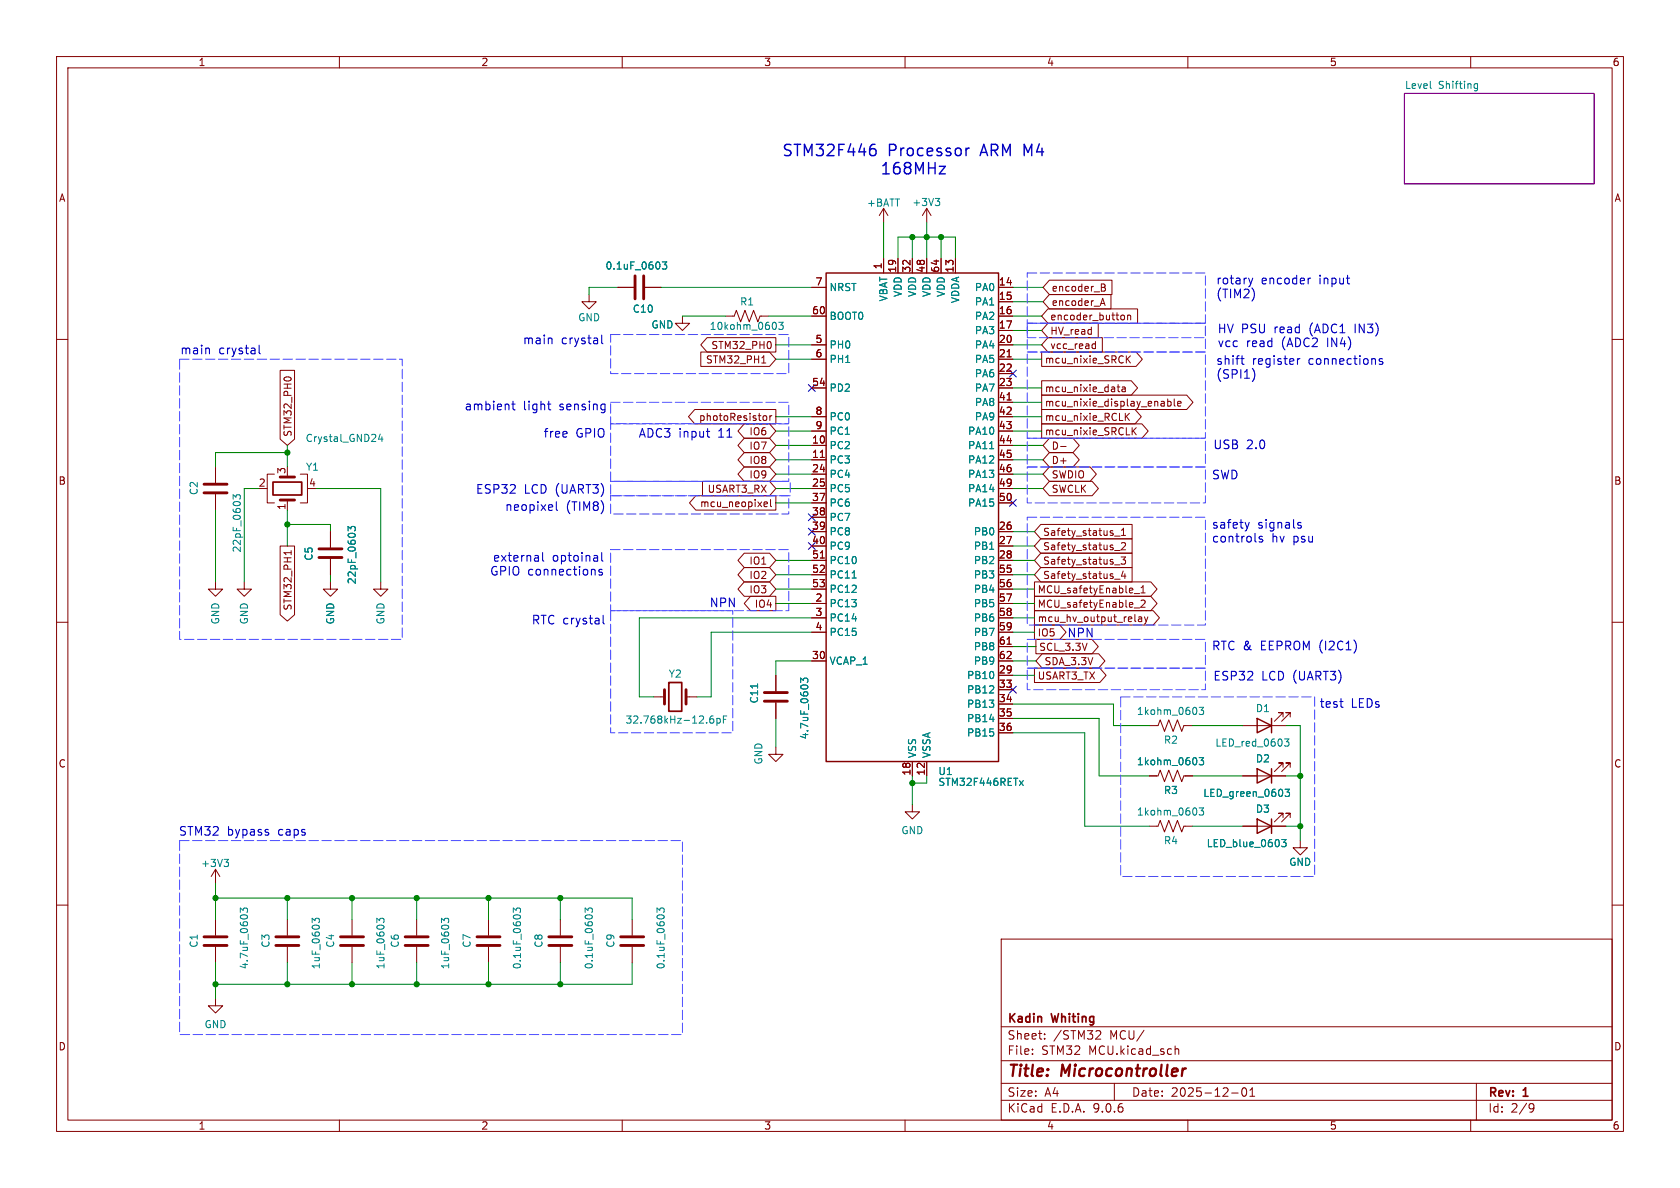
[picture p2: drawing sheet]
<svg xmlns="http://www.w3.org/2000/svg" width="297mm" height="210mm" viewBox="0 0 297 210" stroke-linecap="round" stroke-linejoin="round" font-family="sans-serif">
<g fill="none" stroke="#840000" stroke-width=".18">
<path d="M10 10h277v190h-277zM12 12h273v186h-273zM60 10v2M110 10v2M160 10v2M210 10v2M260 10v2M156.2 36.8l-.8 1.3M156.2 36.8l.8 1.3M156.2 36.8v2.6M163.8 36.8l-.7 1.3M163.8 36.8l.8 1.3"/>
<path d="M163.8 36.8v2.6M104.1 52.1v1.2h1.3l-1.3 1.3-1.2-1.3h1.2M109.2 50.8h2.8M114 50.8h2.8M120.6 55.9v1.3h1.3l-1.3 1.2-1.2-1.2h1.2M125 59.7h12.2v2.5h-12.2l-1.1-1.2zM128.3 55.9h1.5l.4-1 .7 2 .8-2 .8 2 .7-2 .8 2 .4-1h1.5M143.5 50.8h2.5M143.5 55.9h2.5M156.2 45.7v2.6M158.7 45.7v2.6M161.3 45.7v2.6"/>
<path d="M163.8 45.7v2.6M166.4 45.7v2.6M168.9 45.7v2.6M176.5 50.8h2.6M176.5 55.9h2.6M176.5 53.3h2.6M176.5 58.4h2.6M185.3 59.7h9.6v2.5h-9.6l-1.2-1.2zM185.3 57.1h8.9v2.6h-8.9l-1.2-1.3zM185.3 54.6h15.8v2.6h-15.8l-1.2-1.3zM185.5 52.1h10.9v2.5h-10.9l-1.1-1.3zM185.5 49.5h11.1v2.6h-11.1l-1.1-1.3z"/>
<path d="M194.6 53.6h.6M194.7 50.2l.6 .1 .1 .3-.3 .2M194.7 50.8h.4M194.9 52.7l.5 1.3M195.1 50.8l.3 .2v.3l-.7 .2M198.3 55.8l.3-.1 .2 .2-.1 .5-.1 .2-.3-.1M199.3 55.8l.2-.1 .3 .1 .1 .8M199.3 55.7v.9M10 60h2M49.5 65.5h2.6v12.1l-1.3 1.1-1.3-1.1zM50.4 66.7h.8M122.8 72.4h14.4v2.5h-14.4l-1.1-1.2z"/>
<path d="M123.9 62.2h12.1l1.2 1.3-1.2 1.3h-12.1zM131.6 74.9h4.4l1.2 1.3-1.2 1.3h-4.4l-1.1-1.3zM131.6 77.5h4.4l1.2 1.2-1.2 1.3h-4.4l-1.1-1.3zM134.7 64.2h.7M135 73.6l.3-.1 .3 .2-.2 .6h-.3l-.1-.1M136.1 73.5v.8M136.3 60.6v.8M136.5 73.5l-.4 .2M143.5 61h2.5M143.5 63.5h2.5M143.5 68.6h2.5M143.5 73.7h2.5"/>
<path d="M143.5 76.2h2.5M143.5 78.7h2.5M176.5 61h2.6M176.5 63.5h2.6M176.5 68.6h2.6M176.5 73.7h2.6M176.5 76.2h2.6M176.5 78.7h2.6M176.5 66h2.6M176.5 71.1h2.6M178 63.1h.8M178 70.7h.8"/>
<path d="M184.1 62.2h16.7l1.2 1.3-1.2 1.3h-16.7zM184.1 67.3h15.9l1.1 1.3-1.1 1.3h-15.9zM184.1 69.8h25.7l1.1 1.3-1.1 1.3h-25.7zM184.1 74.9h17.8l1.1 1.3-1.1 1.3h-17.8zM184.1 72.4h16.6l1.1 1.3-1.1 1.2h-16.6zM185.5 77.5h4.2l1.1 1.2-1.1 1.3h-4.2l-1.1-1.3zM187.5 78.9h1M193.2 61.6h.5M193.2 60.8h.5M193.7 60.4v1.2M197.5 68.4h.5M197.7 68v1.1l.3 .2"/>
<path d="M198.4 68.5h.5v.8M198.9 68.7l-.4 .1-.2 .1 .2 .4 .4-.1M198.9 73.1v1.2M199.1 62.9v1.3M199.1 73.6l.6 .7M199.3 63.4l.5 .8M199.7 73.1l-.8 .7M199.8 62.9l-.7 .7M200.1 75.6v1.3M200.3 76.1l.6 .8M200.9 75.6l-.8 .7M206.4 70.5v1.3"/>
<path d="M206.4 71l.4-.1 .2 .3-.1 .5h-.5M207.6 70.5v1.1l.2 .2M208.2 71.4l.6-.2-.1-.2-.3-.1-.2 .2 .1 .6h.4M285 60h2M38.1 82.6v2.7M38.1 87.4v2.8M47 86.4h.2M48.5 83.8h-1.3v5.1h1.3M49.5 96.5h2.6v12.2l-1.3 1.1-1.3-1.1zM50.8 88.4v1.8M51.5 97.3v.8M53.1 83.8h1.3v5.1h-1.3"/>
<path d="M58.4 94v2.8M58.4 98.8v2.8M123 87.6h14.2v2.6h-14.2l-1.1-1.3zM124.2 85.1h11.8l1.2 1.3-1.2 1.2h-11.8zM131.6 82.5h4.4l1.2 1.3-1.2 1.3h-4.4l-1.1-1.3zM131.6 97.8h4.4l1.2 1.3-1.2 1.2h-4.4l-1.1-1.2zM131.6 80h4.4l1.2 1.3-1.2 1.3h-4.4l-1.1-1.3zM135.1 89.4l.2 .2 .3-.1M135.1 88.9l.2-.2h.2l.2 .2v.1l-.6 .1M136.2 88.3v1.1l.2 .2M143.5 81.3h2.5M143.5 83.8h2.5"/>
<path d="M143.5 86.4h2.5M143.5 88.9h2.5M143.5 91.4h2.5M143.5 94h2.5M143.5 96.5h2.5M143.5 99.1h2.5M145 80.9h.7M145 98.6h.7M176.5 81.3h2.6M176.5 83.8h2.6M176.5 86.4h2.6M176.5 88.9h2.6"/>
<path d="M176.5 94h2.6M176.5 96.5h2.6M176.5 99.1h2.6M184 92.7h16.1v2.6h-16.1l-1.1-1.3zM184 97.8h16.1v2.5h-16.1l-1.1-1.2zM184 95.2h16.1v2.6h-16.1l-1.1-1.3zM185.5 85.1h7.6l1.1 1.3-1.1 1.2h-7.6l-1.1-1.2zM185.5 82.5h7.2l1.1 1.3-1.1 1.3h-7.2l-1.1-1.3zM185.5 80h4.2l1.1 1.3-1.1 1.3h-4.2l-1.1-1.3zM197 94.8h1M197 99.9h1M197 97.3h1"/>
<path d="M198.2 98.5h.8l-.4 .4 .3 .2v.5l-.2 .1-.5-.1M198.3 94.7h.7M198.3 93.7l.3-.3v1.3M198.3 96l.4-.1 .3 .4-.8 .9h.8M10 110h2M38.1 102.9v1.2h1.3l-1.3 1.3-1.3-1.3h1.3M43.2 102.9v1.2h1.2l-1.2 1.3-1.3-1.3h1.3M58.4 102.9v1.2h1.3l-1.3 1.3-1.3-1.3h1.3M67.3 102.9v1.2h1.3l-1.3 1.3-1.3-1.3h1.3M131.6 102.9h4.4l1.2 1.2-1.2 1.3h-4.4l-1.1-1.3zM131.6 100.3h4.4l1.2 1.3-1.2 1.3h-4.4l-1.1-1.3zM132.7 105.4h4.5v2.6h-4.5l-1.1-1.3z"/>
<path d="M137.2 119.4v2.8M143.5 101.6h2.5M143.5 104.1h2.5M143.5 106.7h2.5M143.5 109.2h2.5M143.5 111.8h2.5M143.5 116.8h2.5M176.5 101.6h2.6M176.5 104.1h2.6M176.5 106.7h2.6M176.5 109.2h2.6M176.5 111.8h2.6"/>
<path d="M176.5 116.8h2.6M176.5 114.3h2.6M176.5 119.4h2.6M178 113.9h.8M182.9 107.9h21l1.1 1.3-1.1 1.3h-21zM182.9 102.9h20.5l1.2 1.2-1.2 1.3h-20.5zM182.9 105.4h20.5l1.2 1.3-1.2 1.3h-20.5zM182.9 118.1h11.5l1.1 1.3-1.1 1.3h-11.5zM182.9 110.5h4.5l1.1 1.3-1.1 1.2h-4.5zM183.1 113h10l1.1 1.3-1.1 1.3h-10zM184 100.3h16.1v2.6h-16.1l-1.1-1.3zM184.2 115.6h10l1.1 1.2-1.1 1.3h-10l-1.1-1.3z"/>
<path d="M197 102.4h1M198.6 100.9l-.3 .9h.7M198.9 101.4v.9M200.5 104.9h1M200.5 107.5h1M201.3 109.1h.5v.8M201.7 104.8h.7M201.7 103.9l.4-.4v1.3M201.7 106.2l.5-.1 .2 .3-.7 1h.7M201.8 109.3l-.4 .1-.2 .2 .2 .3 .4-.1M202.3 109l.3 .9M202.6 109.9l-.3 .4"/>
<path d="M202.9 109l-.3 .9M285 110h2M115.6 123.2h1.9M121.3 123.2h1.9M137.2 132.1v1.3h1.2l-1.2 1.2-1.3-1.2h1.3M137.2 124.2v2.8M161.3 134.6v2.6M163.8 134.6v2.6M176.5 121.9h2.6M176.5 124.5h2.6M176.5 127h2.6M176.5 129.5h2.6"/>
<path d="M203.2 137.2h1.5l.4-1.1 .8 2.1 .7-2.1 .8 2.1 .8-2.1 .7 2.1 .4-1h1.5M203.2 128.3h1.5l.4-1 .8 2 .7-2 .8 2 .8-2 .7 2 .4-1h1.5M219.7 128.3h7.6M219.7 137.2h7.6M226.8 126.7v-.7h-.7h.7l-1.5 1.5M226.8 135.6v-.7h-.7h.7l-1.5 1.5M228.1 126.7v-.7h-.8h.8l-1.5 1.5M228.1 135.6v-.7h-.8h.8l-1.5 1.5M38.1 153.7l-.8 1.2M38.1 153.7l.8 1.2M38.1 153.7v2.5M161.3 142.2v1.3h1.3l-1.3 1.3-1.3-1.3h1.3"/>
<path d="M203.2 146.1h1.5l.4-1.1 .8 2.1 .7-2.1 .8 2.1 .8-2.1 .7 2.1 .4-1h1.5M219.7 146.1h7.6M226.8 144.5v-.7h-.7h.7l-1.5 1.5M228.1 144.5v-.7h-.8h.8l-1.5 1.5M229.9 148.6v1.3h-1.3l1.3 1.2 1.2-1.2h-1.2M10 160h2M38.1 176.5v1.3h1.3l-1.3 1.3-1.3-1.3h1.3M38.1 162.6v2.8M38.1 167.4v2.8M50.8 162.6v2.8M50.8 167.4v2.8M62.2 162.6v2.8"/>
<path d="M62.2 167.4v2.8M73.7 162.6v2.8M73.7 167.4v2.8M86.4 162.6v2.8M86.4 167.4v2.8M99.1 162.6v2.8M99.1 167.4v2.8M111.8 162.6v2.8M111.8 167.4v2.8M177 166h108v32h-108zM285 160h2M60 198v2"/>
<path d="M110 198v2M160 198v2M177 194.5h108M177 191.5h108M177 187.5h108M177 181.5h108M182.5 186.3v.1M182.5 185.5v.1M184.7 183.6v.1M184.7 182.8v.1M194 182.2l.5 .1 .1 .3-.9 1.1h.9M197 191.5v3"/>
<path d="M207.7 185.5l.3-.1 .3 .1 .1 .9M210 198v2M217.7 193.2h1.2M219.7 192.4l.2-.1a.81 .81 0 0 1 .6 .6 .81 .81 0 0 1-.3 .8l-.2 .1a.81 .81 0 0 1-.3-1.4zM221 193.8h.8M221 192.7l.4-.4v1.5M260 198v2M261 191.5v6.5M270.6 195.1l.5 .1a.99 .99 0 0 1-.4 1.4h-.2M271.2 195.7l-.3 .3h-.3"/>
</g>
<path d="M209.7 188.9l-.5 .2" fill="none" stroke="#840000" stroke-width=".4"/>
<path d="M248.3 16.5h33.5v16h-33.5z" fill="none" stroke="#840084" stroke-width=".18"/>
<g fill="none" stroke="#008484" stroke-width=".18">
<path d="M252.9 15.6h.1M260.7 15.5l.1 .1h.4M261.2 14.8v1l-.2 .3-.3-.1M261.2 14.8h-.4l-.1 .1M165.3 35.1h.8l-.4 .5M165.9 35.6l.2 .2v.3l-.2 .2M117.1 46.3h.8l-.5 .5 .4 .1v.5l-.2 .2-.5-.2M137.1 57l.2 .5-.2 .7M137.7 57h.8l-.5 .5 .4 .1v.5l-.2 .1-.5-.1M67.2 76.7l-.3 .9h.8M67.5 77.2v.8M175 79.3h.7"/>
<path d="M41.2 88.2v-.7l.5 .4 .1-.4h.6l.1 .2-.1 .5M61.5 93.8v-.7l.5 .4 .1-.4h.6l.1 .2-.1 .5M150.6 102.2h.8M125.6 127.1l.4-.1 .2 .3-.1 .5h-.5M126.1 126.6h-.4l-.2 .3M126.7 127h.4l.2 .2-.1 .6h-.5M126.7 127v1.3M127.9 127.2h.4M128.5 126.6h-.6v1.2M133.9 120.9v.7M141.5 120.7v-.8l.5 .4 .2-.4h.5l.1 .2-.1 .6M180.2 138l.7 .8"/>
<path d="M180.9 138l-.7 .8M212 133.9h.8l-.4 .5 .3 .1v.6l-.2 .1-.5-.1M212 125h.8l-.4 .5 .3 .1v.6l-.2 .1-.5-.1M227.1 130.6h.8l-.5 .5 .4 .1v.6l-.2 .1-.5-.1M227.2 139.5h.8l-.5 .5 .4 .1v.6l-.2 .1-.5-.1M39.6 151.9h.8l-.4 .5M40.2 152.4l.2 .2v.3l-.2 .3M212 142.8h.8l-.4 .5 .3 .1v.6l-.2 .1-.5-.1M226.6 148.4h.8l-.5 .5 .4 .1v.6l-.2 .1-.5-.1M42.5 161.3v-.8l.5 .4 .1-.3h.5l.2 .2-.2 .5M56.5 162.9v-.3l-.3-.3-.4 .1-.1 .4-.5-.5v.8M67.9 162.9v-.3l-.3-.3-.4 .1-.1 .4-.5-.5v.8"/>
<path d="M79.3 162.9v-.3l-.2-.3-.4 .1-.2 .4-.5-.5v.8M90.7 161.3v-.8l.5 .4 .2-.3h.5l.1 .2-.1 .5M103.4 161.3v-.8l.5 .4 .2-.3h.5l.1 .2-.1 .5M116.1 161.3v-.8l.5 .4 .2-.3h.5l.1 .2-.1 .5"/>
</g>
<g fill="none" stroke="#840000" stroke-width=".51">
<path d="M112.3 48.8v4M113.8 48.8v4M36.1 85.6h4M36.1 87.1h4M49.5 88.4h2.6M49.5 84.3h2.6M56.4 98.6h4.1M56.4 97h4.1M117.5 121.9v2.6M121.3 121.9v2.6M135.1 122.4h4.1M135.1 124h4.1"/>
<path d="M36.1 165.6h4M36.1 167.1h4M48.8 165.6h4M48.8 167.1h4M60.2 165.6h4.1M60.2 167.1h4.1M71.6 165.6h4.1M71.6 167.1h4.1M84.3 165.6h4.1M84.3 167.1h4.1M97 165.6h4.1M97 167.1h4.1"/>
<path d="M109.7 165.6h4.1M109.7 167.1h4.1"/>
</g>
<path d="M48.3 85.2h5v2.3h-5zM118.2 120.7h2.3v5h-2.3z" fill="none" stroke="#840000" stroke-width=".3"/>
<path d="M146 48.3h30.5v86.3h-30.5zM222.2 127l2.6 1.3-2.6 1.2zM222.2 135.9l2.6 1.3-2.6 1.2zM224.8 127v2.5M224.8 135.9v2.5M222.2 144.8l2.6 1.3-2.6 1.2zM224.8 144.8v2.5" fill="none" stroke="#840000" stroke-width=".25"/>
<g fill="none" stroke="#008400" stroke-width=".18">
<path d="M156.2 39.4v6.3M163.8 39.4v6.3M109.2 50.8h-5.1v1.3M116.8 50.8h26.7M120.6 55.9h7.7M135.9 55.9h7.6M158.7 45.7v-3.8h10.2v3.8M161.3 41.9v3.8M166.4 41.9v3.8M179.1 58.4h5M179.1 50.8h5.3M179.1 55.9h5"/>
<path d="M179.1 53.3h5.3M50.8 78.7v3.9M137.2 73.7h6.3M137.2 76.2h6.3M137.2 78.7h6.3M137.2 61h6.3M137.2 63.5h6.3M179.1 68.6h5M179.1 73.7h5M179.1 76.2h5M179.1 78.7h5.3M179.1 61h5"/>
<path d="M179.1 63.5h5M179.1 71.1h5M38.1 90.2v12.7M45.7 86.4h-2.5v16.5M50.8 80h-12.7v2.6M50.8 90.2v6.3M50.8 92.7h7.6v1.3M55.9 86.4h11.4v16.5M137.2 99.1h6.3M137.2 86.4h6.3M137.2 81.3h6.3M137.2 83.8h6.3"/>
<path d="M137.2 88.9h6.3M179.1 99.1h3.8M179.1 86.4h5.3M179.1 81.3h5.3M179.1 83.8h5.3M179.1 96.5h3.8M179.1 94h3.8M58.4 101.6v1.3M137.2 104.1h6.3M137.2 101.6h6.3M137.2 106.7h6.3M143.5 109.2h-30.5v14h2.6"/>
<path d="M143.5 116.8h-6.3v2.6M143.5 111.8h-17.8v11.4h-2.5M179.1 109.2h3.8M179.1 119.4h3.8M179.1 116.8h4M179.1 111.8h3.8M179.1 114.3h4M179.1 104.1h3.8M179.1 101.6h3.8M179.1 106.7h3.8M137.2 127v5.1M161.3 137.2v5"/>
<path d="M163.8 137.2v1.2h-2.5M179.1 129.5h12.7v16.6h11.4M179.1 127h15.2v10.2h8.9M179.1 124.5h17.7v3.8h6.4M210.8 137.2h8.9M210.8 128.3h8.9M227.3 128.3h2.6v20.3M227.3 137.2h2.6M38.1 156.2v6.4M38.1 158.8h73.7v3.8M50.8 158.8v3.8M62.2 158.8v3.8"/>
<path d="M73.7 158.8v3.8M86.4 158.8v3.8M99.1 158.8v3.8M210.8 146.1h8.9M227.3 146.1h2.6M38.1 170.2v6.3M50.8 170.2v3.8M62.2 170.2v3.8M73.7 170.2v3.8M86.4 170.2v3.8M99.1 170.2v3.8M111.8 170.2v3.8h-73.7"/>
</g>
<g fill="none" stroke="#000084" stroke-width=".18">
<path d="M142.9 68l1.2 1.2M144.1 68l-1.2 1.2M178.5 65.4l1.2 1.2M179.7 65.4l-1.2 1.2M142.9 95.9l1.2 1.2M142.9 90.8l1.2 1.2M142.9 93.4l1.2 1.2M144.1 95.9l-1.2 1.2M144.1 90.8l-1.2 1.2M144.1 93.4l-1.2 1.2M178.5 88.3l1.2 1.2M179.7 88.3l-1.2 1.2"/>
<path d="M178.5 121.3l1.2 1.2M179.7 121.3l-1.2 1.2"/>
</g>
<path d="M154.1 26.3l.6 .1 .2 .3-.1 .6-.3 .2h-.4M154.3 25.5h.4M166.1 29.4h1l-1 1.3h1M170.8 26.2v1.3M171.4 26.2a.51 .51 0 0 0-.6 .4" fill="none" stroke="#0000c2" stroke-width=".25"/>
<g fill="none" stroke="#0000c2" stroke-width=".19">
<path d="M97.4 59.8l.2 .2v.8M106.4 59.2v1.3l.2 .3M220.7 49.2l.4 1M221.1 50.2l-.1 .3M221.5 49.2l-.4 1M221.7 51.6v1M231.7 49.2l-.4 .1M239.6 57.3v1.5M36.8 61.5l.2 .2v.8M45.8 61v1.3l.2 .2M90.5 71.4h.6M90.7 70.9v1.3l.4 .3"/>
<path d="M96.8 71.4h.6M97 72.2l.4 .3M124.9 76.3h.6M125.2 77.2l.3 .1M219.4 63.4h.5M219.6 62.9v1.3l.3 .2M221.8 65.8v.6l-.3 1M229.4 63.4v1M229.8 63.4l-.3 .1-.1 .2M244.4 63.5l-.4-.1-.2 .2 .1 .2 .5 .2v.3h-.6M95.1 98.3l.1 .9M95.2 99.1l-.1 .1"/>
<path d="M95.2 98.6h-.1M95.9 97.7v1.3l.2 .2M97.6 89.3l.1 .3-.7 .1M98.4 88.7v1.3l.2 .2M106.4 97.7v1.3l.2 .2M220.9 92.3l-.4 1.1M223.2 94.9l-.4-.1-.2 .2 .1 .2 .5 .2v.3h-.6M229.6 92.9h.4l.1 .2-.2 .3h-.3M229.6 92.3l.4 .1M106.4 100.7l-.3-.1-.2 .3v.2l.5 .1v.4h-.5M106.6 108.8v1.3l.2 .2M236.9 124h.5"/>
<path d="M237.3 125h.1"/>
</g>
<g fill="none" stroke="#4849ff" stroke-width=".18" stroke-dasharray="1.7 .6">
<path d="M107.9 59.1h31.5v6.9h-31.5zM181.6 57.2h31.5v2.5h-31.5zM181.6 57.2h31.5v5h-31.5zM181.6 48.3h31.5v8.9h-31.5zM31.7 63.5h39.4v49.5h-39.4zM107.9 74.9h31.5v10.2h-31.5zM107.9 71.1h31.5v3.8h-31.5zM181.6 62.2h31.5v15.3h-31.5zM181.6 77.5h31.5v5.1h-31.5zM107.9 97.2h31.5v10.8h-31.5zM107.9 85.1h31.8v2.5h-31.8zM107.9 87.6h31.5v3.3h-31.5z"/>
<path d="M181.6 91.4h31.5v19.1h-31.5zM181.6 82.6h31.5v6.3h-31.5zM107.9 108h21.6v21.5h-21.6zM181.6 118.1h31.5v3.8h-31.5zM181.6 113h31.5v5.1h-31.5zM198.1 123.2h34.3v31.7h-34.3zM31.7 148.6h88.9v34.3h-88.9z"/>
</g>
<g fill="#008400" stroke="#008400" stroke-width=".18">
<circle cx="161.3" cy="138.4" r=".46"/>
<circle cx="166.4" cy="41.9" r=".46"/>
<circle cx="163.8" cy="41.9" r=".46"/>
<circle cx="161.3" cy="41.9" r=".46"/>
<circle cx="229.9" cy="146.1" r=".46"/>
<circle cx="229.9" cy="137.2" r=".46"/>
<circle cx="50.8" cy="80" r=".46"/>
<circle cx="50.8" cy="92.7" r=".46"/>
<circle cx="86.4" cy="174" r=".46"/>
<circle cx="99.1" cy="174" r=".46"/>
<circle cx="99.1" cy="158.8" r=".46"/>
<circle cx="86.4" cy="158.8" r=".46"/>
<circle cx="50.8" cy="158.8" r=".46"/>
<circle cx="38.1" cy="158.8" r=".46"/>
<circle cx="73.7" cy="158.8" r=".46"/>
<circle cx="62.2" cy="158.8" r=".46"/>
<circle cx="73.7" cy="174" r=".46"/>
<circle cx="50.8" cy="174" r=".46"/>
<circle cx="38.1" cy="174" r=".46"/>
<circle cx="62.2" cy="174" r=".46"/>
</g>
<g font-size="2.8" fill="#0000c2">
<text x="138.1" y="27.8">STM32F446</text>
<text x="157" y="27.8">Processor</text>
<text x="173.6" y="27.8">ARM M4</text>
<text x="155.5" y="31">168MHz</text>
</g>
<g font-size="2.8" fill="#840000">
<text x="178" y="190.9">Title:</text>
<text x="187.7" y="190.9">Microcontroller</text>
</g>
<g font-size="2.1" fill="#0000c2">
<text x="214.9" y="50.4">rotary</text>
<text x="214.9" y="52.8">(TIM2)</text>
<text x="223" y="50.4">encoder</text>
<text x="233.4" y="50.4">input</text>
<text x="215.1" y="59">HV PSU</text>
<text x="225.5" y="59">read</text>
<text x="231.9" y="59">(ADC1</text>
<text x="240.2" y="59">IN3)</text>
<text x="31.7" y="62.7">main</text>
<text x="38.7" y="62.7">crystal</text>
<text x="92.3" y="61">main</text>
<text x="99.2" y="61">crystal</text>
<text x="214.9" y="64.6">shift</text>
<text x="215.1" y="61.5">vcc</text>
<text x="220.3" y="61.5">read</text>
<text x="221.4" y="64.6">register</text>
<text x="226.8" y="61.5">(ADC2</text>
<text x="231.5" y="64.6">connections</text>
<text x="235" y="61.5">IN4)</text>
<text x="214.9" y="67.1">(SPI1)</text>
<text x="82" y="72.6">ambient</text>
<text x="92.5" y="72.6">light</text>
<text x="96" y="77.5">free</text>
<text x="99.1" y="72.6">sensing</text>
<text x="101.8" y="77.5">GPIO</text>
<text x="112.8" y="77.5">ADC3</text>
<text x="120" y="77.5">input</text>
<text x="127.2" y="77.5">11</text>
<text x="214.4" y="79.5">USB</text>
<text x="220.4" y="79.5">2.0</text>
<text x="84" y="87.4">ESP32</text>
<text x="92.7" y="87.4">LCD (UART3)</text>
<text x="214.1" y="84.8">SWD</text>
<text x="89.1" y="90.4">neopixel</text>
<text x="100.1" y="90.4">(TIM8)</text>
<text x="214.1" y="93.6">safety</text>
<text x="222.4" y="93.6">signals</text>
<text x="86.5" y="101.9">GPIO</text>
<text x="87" y="99.4">external</text>
<text x="93.3" y="101.9">connections</text>
<text x="97.6" y="99.4">optoinal</text>
<text x="214.1" y="96">controls</text>
<text x="224.8" y="96">hv</text>
<text x="228.8" y="96">psu</text>
<text x="125.3" y="107.4">NPN</text>
<text x="93.9" y="110.5">RTC crystal</text>
<text x="188.6" y="112.8">NPN</text>
<text x="214.1" y="115.1">RTC &amp;</text>
<text x="223.1" y="115.1">EEPROM (I2C1)</text>
<text x="214.4" y="120.4">ESP32</text>
<text x="223.1" y="120.4">LCD (UART3)</text>
<text x="233.2" y="125.2">test</text>
<text x="238.9" y="125.2">LEDs</text>
<text x="31.5" y="147.8">STM32</text>
<text x="40.2" y="147.8">bypass</text>
<text x="49.4" y="147.8">caps</text>
</g>
<g font-size="2.1" fill="#840000">
<text x="178" y="184">Sheet:</text>
<text x="178" y="181.2">Kadin</text>
<text x="186" y="181.2">Whiting</text>
<text x="186.2" y="184">/STM32</text>
<text x="196.2" y="184">MCU/</text>
<text x="178" y="186.7">File:</text>
<text x="184.1" y="186.7">STM32</text>
<text x="192.5" y="186.7">MCU.kicad_sch</text>
<text x="178" y="196.9">KiCad</text>
<text x="178" y="194.1">Size:</text>
<text x="184.7" y="194.1">A4</text>
<text x="185.7" y="196.9">E.D.A.</text>
<text x="193.3" y="196.9">9.0.6</text>
<text x="200" y="194.1">Date:</text>
<text x="207" y="194.1">2025-12-01</text>
<text x="263" y="194.3">Rev:</text>
<text x="263" y="196.9">Id:</text>
<text x="267.1" y="196.9">2/9</text>
<text x="269.4" y="194.3">1</text>
</g>
<g font-size="1.8" fill="#840000">
<text x="35" y="11.9">1</text>
<text x="85" y="11.9">2</text>
<text x="135" y="11.9">3</text>
<text x="185" y="11.9">4</text>
<text x="235" y="11.9">5</text>
<text x="285" y="11.9">6</text>
<text x="10.3" y="35.9">A</text>
<text x="285.3" y="35.9">A</text>
<text x="156" y="47.7" transform="rotate(-90 156 47.7)">1</text>
<text x="144.1" y="50.5">7</text>
<text x="158.5" y="48.3" transform="rotate(-90 158.5 48.3)">19</text>
<text x="161" y="48.3" transform="rotate(-90 161 48.3)">32</text>
<text x="163.6" y="48.3" transform="rotate(-90 163.6 48.3)">48</text>
<text x="166.1" y="48.3" transform="rotate(-90 166.1 48.3)">64</text>
<text x="168.7" y="48.3" transform="rotate(-90 168.7 48.3)">13</text>
<text x="176.5" y="50.5">14</text>
<text x="176.5" y="53.1">15</text>
<text x="185.8" y="51.8">encoder_B</text>
<text x="143.5" y="55.6">60</text>
<text x="176.5" y="55.6">16</text>
<text x="176.5" y="58.2">17</text>
<text x="185.6" y="59.4">HV_read</text>
<text x="185.6" y="56.8">encoder_button</text>
<text x="185.8" y="54.3">encoder_A</text>
<text x="124.7" y="64.5">STM32_PH1</text>
<text x="125.7" y="61.9">STM32_PH0</text>
<text x="144.1" y="60.7">5</text>
<text x="144.1" y="63.2">6</text>
<text x="176.5" y="60.7">20</text>
<text x="176.5" y="63.2">21</text>
<text x="176.5" y="65.8">22</text>
<text x="184.6" y="64.5">mcu_nixie_SRCK</text>
<text x="185.6" y="61.9">vcc_read</text>
<text x="143.5" y="68.3">54</text>
<text x="176.5" y="68.3">23</text>
<text x="176.5" y="70.9">41</text>
<text x="184.6" y="69.5">mcu_nixie_data</text>
<text x="51.8" y="77.3" transform="rotate(-90 51.8 77.3)">STM32_PH0</text>
<text x="123.5" y="74.6">photoResistor</text>
<text x="132.4" y="77.2">IO6</text>
<text x="144.1" y="73.4">8</text>
<text x="144.1" y="75.9">9</text>
<text x="176.5" y="73.4">42</text>
<text x="176.5" y="75.9">43</text>
<text x="184.6" y="72.1">mcu_nixie_display_enable</text>
<text x="184.6" y="77.2">mcu_nixie_SRCLK</text>
<text x="184.6" y="74.6">mcu_nixie_RCLK</text>
<text x="50.5" y="83.9" transform="rotate(-90 50.5 83.9)">3</text>
<text x="132.4" y="79.7">IO7</text>
<text x="132.4" y="82.2">IO8</text>
<text x="143.5" y="78.5">10</text>
<text x="143.5" y="81">11</text>
<text x="143.5" y="83.6">24</text>
<text x="176.5" y="78.5">44</text>
<text x="176.5" y="81">45</text>
<text x="176.5" y="83.6">46</text>
<text x="185.8" y="79.7">D-</text>
<text x="185.8" y="82.2">D+</text>
<text x="10.3" y="85.9">B</text>
<text x="45.6" y="86.1">2</text>
<text x="54.5" y="86.1">4</text>
<text x="123.7" y="89.9">mcu_neopixel</text>
<text x="125" y="87.3">USART3_RX</text>
<text x="132.4" y="84.8">IO9</text>
<text x="143.5" y="86.1">25</text>
<text x="143.5" y="88.6">37</text>
<text x="176.5" y="86.1">49</text>
<text x="176.5" y="88.6">50</text>
<text x="185.8" y="87.3">SWCLK</text>
<text x="185.8" y="84.8">SWDIO</text>
<text x="285.3" y="85.9">B</text>
<text x="50.5" y="90.2" transform="rotate(-90 50.5 90.2)">1</text>
<text x="143.5" y="91.2">38</text>
<text x="143.5" y="93.7">39</text>
<text x="176.5" y="93.7">26</text>
<text x="184.3" y="94.9">Safety_status_1</text>
<text x="132.4" y="100">IO1</text>
<text x="143.5" y="96.3">40</text>
<text x="143.5" y="98.8">51</text>
<text x="143.5" y="101.3">52</text>
<text x="176.5" y="96.3">27</text>
<text x="176.5" y="98.8">28</text>
<text x="176.5" y="101.3">55</text>
<text x="184.3" y="100">Safety_status_3</text>
<text x="184.3" y="97.5">Safety_status_2</text>
<text x="132.4" y="105.1">IO3</text>
<text x="132.4" y="102.6">IO2</text>
<text x="133.3" y="107.6">IO4</text>
<text x="143.5" y="103.9">53</text>
<text x="144.1" y="106.4">2</text>
<text x="176.5" y="103.9">56</text>
<text x="176.5" y="106.4">57</text>
<text x="183.4" y="105.1">MCU_safetyEnable_1</text>
<text x="183.4" y="107.6">MCU_safetyEnable_2</text>
<text x="184.3" y="102.6">Safety_status_4</text>
<text x="51.8" y="108" transform="rotate(-90 51.8 108)">STM32_PH1</text>
<text x="144.1" y="109">3</text>
<text x="144.1" y="111.5">4</text>
<text x="176.5" y="109">58</text>
<text x="176.5" y="111.5">59</text>
<text x="183.4" y="110.2">mcu_hv_output_relay</text>
<text x="183.4" y="112.7">IO5</text>
<text x="143.5" y="116.6">30</text>
<text x="176.5" y="114">61</text>
<text x="176.5" y="116.6">62</text>
<text x="176.5" y="119.1">29</text>
<text x="183.6" y="115.3">SCL_3.3V</text>
<text x="184.6" y="117.8">SDA_3.3V</text>
<text x="176.5" y="121.7">33</text>
<text x="176.5" y="124.2">34</text>
<text x="183.4" y="120.3">USART3_TX</text>
<text x="176.5" y="126.7">35</text>
<text x="176.5" y="129.3">36</text>
<text x="10.3" y="135.9">C</text>
<text x="161" y="137.2" transform="rotate(-90 161 137.2)">18</text>
<text x="163.6" y="137.2" transform="rotate(-90 163.6 137.2)">12</text>
<text x="285.3" y="135.9">C</text>
<text x="10.3" y="185.9">D</text>
<text x="285.3" y="185.9">D</text>
<text x="35" y="199.9">1</text>
<text x="85" y="199.9">2</text>
<text x="135" y="199.9">3</text>
<text x="185" y="199.9">4</text>
<text x="235" y="199.9">5</text>
<text x="285" y="199.9">6</text>
</g>
<g font-size="1.8" fill="#008484">
<text x="248.3" y="15.8">Level</text>
<text x="254.3" y="15.8">Shifting</text>
<text x="153.2" y="36.7">+BATT</text>
<text x="161.2" y="36.6">+3V3</text>
<text x="106.9" y="47.9">0.1uF_0603</text>
<text x="146.6" y="51.7">NRST</text>
<text x="157.1" y="53.4" transform="rotate(-90 157.1 53.4)">VBAT</text>
<text x="159.6" y="52.6" transform="rotate(-90 159.6 52.6)">VDD</text>
<text x="162.2" y="52.6" transform="rotate(-90 162.2 52.6)">VDD</text>
<text x="164.7" y="52.6" transform="rotate(-90 164.7 52.6)">VDD</text>
<text x="167.2" y="52.6" transform="rotate(-90 167.2 52.6)">VDD</text>
<text x="169.8" y="53.7" transform="rotate(-90 169.8 53.7)">VDDA</text>
<text x="172.3" y="51.7">PA0</text>
<text x="102.1" y="57">GND</text>
<text x="111.8" y="55.5">C10</text>
<text x="115.1" y="58.3">GND</text>
<text x="125.4" y="58.5">10kohm_0603</text>
<text x="130.7" y="54.2">R1</text>
<text x="146.6" y="56.7">BOOT0</text>
<text x="172.3" y="54.2">PA1</text>
<text x="172.3" y="56.7">PA2</text>
<text x="172.3" y="59.3">PA3</text>
<text x="146.6" y="61.8">PH0</text>
<text x="146.6" y="64.4">PH1</text>
<text x="172.3" y="61.8">PA4</text>
<text x="172.3" y="64.4">PA5</text>
<text x="146.6" y="69.4">PD2</text>
<text x="172.3" y="66.9">PA6</text>
<text x="172.3" y="69.4">PA7</text>
<text x="172.3" y="72">PA8</text>
<text x="146.6" y="74.5">PC0</text>
<text x="146.6" y="77.1">PC1</text>
<text x="171" y="77.1">PA10</text>
<text x="172.3" y="74.5">PA9</text>
<text x="53.9" y="78.3">Crystal_GND24</text>
<text x="54" y="83.4">Y1</text>
<text x="146.6" y="79.6">PC2</text>
<text x="146.6" y="82.1">PC3</text>
<text x="171" y="79.6">PA11</text>
<text x="171" y="82.1">PA12</text>
<text x="35.2" y="87.6" transform="rotate(-90 35.2 87.6)">C2</text>
<text x="146.6" y="84.7">PC4</text>
<text x="146.6" y="87.2">PC5</text>
<text x="146.6" y="89.8">PC6</text>
<text x="171" y="84.7">PA13</text>
<text x="171" y="87.2">PA14</text>
<text x="171" y="89.8">PA15</text>
<text x="146.6" y="92.3">PC7</text>
<text x="146.6" y="94.8">PC8</text>
<text x="172.1" y="94.8">PB0</text>
<text x="42.8" y="97.8" transform="rotate(-90 42.8 97.8)">22pF_0603</text>
<text x="55.5" y="99.2" transform="rotate(-90 55.5 99.2)">C5</text>
<text x="146.6" y="97.4">PC9</text>
<text x="146.6" y="99.9">PC10</text>
<text x="172.1" y="97.4">PB1</text>
<text x="172.1" y="99.9">PB2</text>
<text x="63.1" y="103.4" transform="rotate(-90 63.1 103.4)">22pF_0603</text>
<text x="146.6" y="102.5">PC11</text>
<text x="146.6" y="105">PC12</text>
<text x="146.6" y="107.5">PC13</text>
<text x="172.1" y="102.5">PB3</text>
<text x="172.1" y="105">PB4</text>
<text x="172.1" y="107.5">PB5</text>
<text x="39" y="110.5" transform="rotate(-90 39 110.5)">GND</text>
<text x="44" y="110.5" transform="rotate(-90 44 110.5)">GND</text>
<text x="59.3" y="110.5" transform="rotate(-90 59.3 110.5)">GND</text>
<text x="68.2" y="110.5" transform="rotate(-90 68.2 110.5)">GND</text>
<text x="146.6" y="110.1">PC14</text>
<text x="146.6" y="112.6">PC15</text>
<text x="172.1" y="110.1">PB6</text>
<text x="172.1" y="112.6">PB7</text>
<text x="118.1" y="120">Y2</text>
<text x="146.6" y="117.7">VCAP_1</text>
<text x="172.1" y="115.2">PB8</text>
<text x="172.1" y="117.7">PB9</text>
<text x="134.2" y="124.5" transform="rotate(-90 134.2 124.5)">C11</text>
<text x="170.9" y="120.2">PB10</text>
<text x="170.9" y="122.8">PB12</text>
<text x="170.9" y="125.3">PB13</text>
<text x="110.5" y="128.1">32.768kHz-12.6pF</text>
<text x="143.1" y="130.8" transform="rotate(-90 143.1 130.8)">4.7uF_0603</text>
<text x="170.9" y="127.9">PB14</text>
<text x="170.9" y="130.4">PB15</text>
<text x="200.9" y="126.6">1kohm_0603</text>
<text x="205.7" y="131.7">R2</text>
<text x="221.9" y="126.1">D1</text>
<text x="135" y="135.2" transform="rotate(-90 135 135.2)">GND</text>
<text x="162.2" y="134.1" transform="rotate(-90 162.2 134.1)">VSS</text>
<text x="164.7" y="134.1" transform="rotate(-90 164.7 134.1)">VSSA</text>
<text x="165.8" y="137.2">U1</text>
<text x="200.9" y="135.5">1kohm_0603</text>
<text x="214.8" y="132.2">LED_red_0603</text>
<text x="221.9" y="135">D2</text>
<text x="165.8" y="139.1">STM32F446RETx</text>
<text x="205.7" y="140.6">R3</text>
<text x="212.6" y="141.1">LED_green_0603</text>
<text x="221.9" y="143.9">D3</text>
<text x="159.3" y="147.7">GND</text>
<text x="200.9" y="144.4">1kohm_0603</text>
<text x="205.7" y="149.5">R4</text>
<text x="213.2" y="150">LED_blue_0603</text>
<text x="35.5" y="153.5">+3V3</text>
<text x="227.8" y="153.3">GND</text>
<text x="35.2" y="167.6" transform="rotate(-90 35.2 167.6)">C1</text>
<text x="47.9" y="167.6" transform="rotate(-90 47.9 167.6)">C3</text>
<text x="59.3" y="167.6" transform="rotate(-90 59.3 167.6)">C4</text>
<text x="70.7" y="167.6" transform="rotate(-90 70.7 167.6)">C6</text>
<text x="83.4" y="167.6" transform="rotate(-90 83.4 167.6)">C7</text>
<text x="96.1" y="167.6" transform="rotate(-90 96.1 167.6)">C8</text>
<text x="108.8" y="167.6" transform="rotate(-90 108.8 167.6)">C9</text>
<text x="44" y="171.4" transform="rotate(-90 44 171.4)">4.7uF_0603</text>
<text x="56.7" y="171.4" transform="rotate(-90 56.7 171.4)">1uF_0603</text>
<text x="68.2" y="171.4" transform="rotate(-90 68.2 171.4)">1uF_0603</text>
<text x="79.6" y="171.4" transform="rotate(-90 79.6 171.4)">1uF_0603</text>
<text x="92.3" y="171.4" transform="rotate(-90 92.3 171.4)">0.1uF_0603</text>
<text x="105" y="171.4" transform="rotate(-90 105 171.4)">0.1uF_0603</text>
<text x="117.7" y="171.4" transform="rotate(-90 117.7 171.4)">0.1uF_0603</text>
<text x="36.1" y="182">GND</text>
</g>
</svg>
